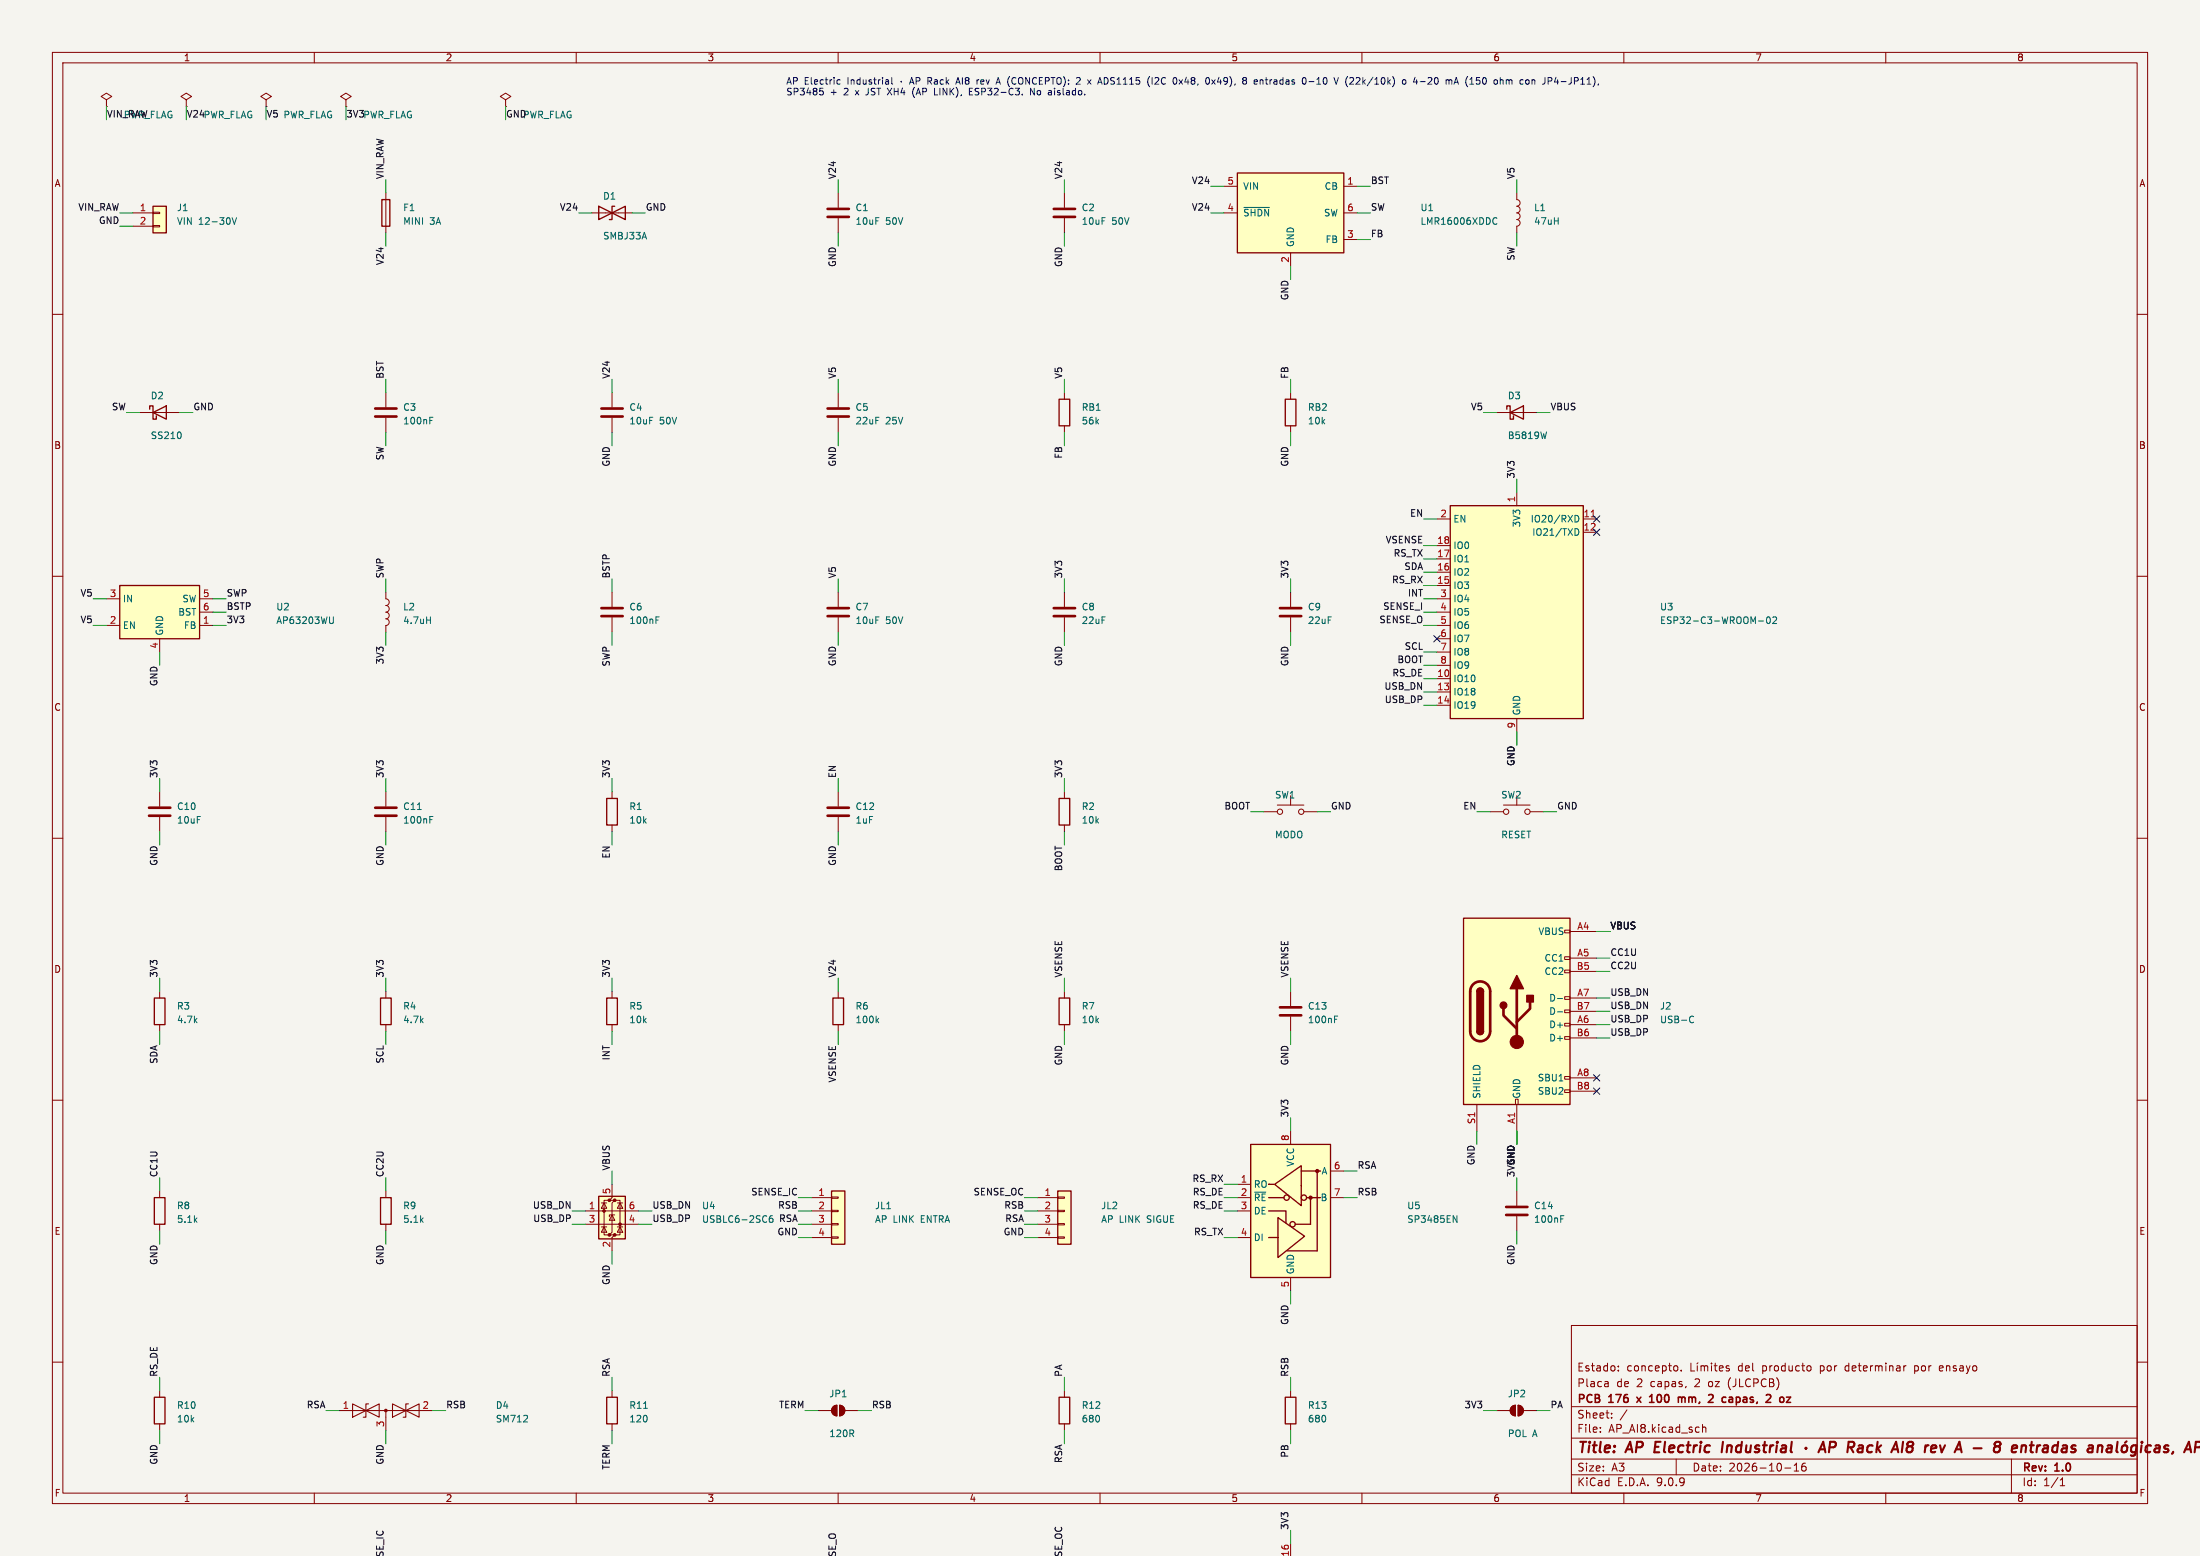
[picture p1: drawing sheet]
<svg xmlns="http://www.w3.org/2000/svg" width="420mm" height="297mm" viewBox="0 0 420 297" stroke-linecap="round" stroke-linejoin="round" font-family="sans-serif">
<path d="M0 0h420v297h-420z" fill="#f5f4ef" stroke="#f5f4ef" stroke-width=".19"/>
<g fill="none" stroke="#840000" stroke-width=".19">
<path d="M10 10h400v277h-400zM12 12h396v273h-396zM60 10v2M110 10v2M160 10v2M210 10v2M260 10v2M310 10v2M360 10v2M10 60h2M408 60h2M10 110h2"/>
<path d="M408 110h2M10 160h2M408 160h2M10 210h2M408 210h2M300 253h108v32h-108zM10 260h2M300 278.5h108M300 274.5h108M300 268.5h108M305.5 273.2v.2M305.5 272.5v.1"/>
<path d="M306.8 263.7l.2 .2v.8M307 264.6l-.1 .1M307 264l-.1 .1M307.7 270.5v.2M307.7 269.8v.1M308.9 261.5v.2M308.9 260.8v.1M310.6 269.1l-1.3 1.9M320 278.5v3M320 260.7l.3 .3v.4l-.3 .3M320.9 261.5v.2M322.8 260.2v1.5h.7"/>
<path d="M324 260.7v1M324.2 260.1l-.3 .2M324.7 260.7v1M324.7 260.8l.5-.1 .2 .2M325 271.9v1.5M325 272.5l.2-.1 .4 .1 .1 .9M325.4 260.9l.2-.2 .3 .1 .1 .9M325.4 260.9v.8M326.7 260.2v.1M326.7 260.7v1M327.2 260.7h.6M327.4 260.2v1.3l.4 .2"/>
<path d="M328.2 261.2l.7-.2v-.2l-.5-.1-.2 .2 .1 .7h.6M330.1 260.8l-.4-.1-.2 .2 .1 .2 .5 .2v.3h-.6M336.5 260.8l.4-.1 .3 .3-.1 .6h-.6M336.5 260.7v1.5M337.9 260.7v1M338.3 260.7l-.3 .1-.1 .2M338.9 260.8l.3-.1 .3 .3v.4l-.3 .3-.3-.1-.2-.2zM340.8 260.8l-.4-.1-.3 .3 .1 .6h.6M340.8 260.2v1.5M341.5 260.7l.1 .9 .3 .1 .3-.2M342.2 260.7v1M342.5 279.7l.4-.4v1.5"/>
<path d="M343.5 260.8l-.4-.1-.3 .3 .1 .6h.6M343.9 260.7h.6M344.2 260.2v1.3l.3 .2M344.7 279.3a.59 .59 0 0 0-.8 .6v.6l.2 .2 .4 .1 .2-.2 .1-.5-.1-.2h-.5l-.3 .2M345.1 260.8l.3-.1 .3 .3v.4l-.3 .3-.3-.1-.2-.2zM363.9 260.7l-.3 .1-.2 .2M365.5 260.7v1.5M365.5 261.6l.2 .1M365.7 260.7l-.2 .1M370.7 260.7h-.3l-.2 .2 .1 .7 .4 .1M370.9 261l-.7 .2M384 278.5v6.5"/>
<path d="M408 260h2M60 285v2M110 285v2M160 285v2M210 285v2M260 285v2M300 281.5h108M310 285v2M340.7 280.2h1.2M342.5 280.8h.9M360 285v2M393.3 283.6h.9"/>
<path d="M393.3 282.5l.4-.4v1.5"/>
</g>
<g fill="none" stroke="#840000" stroke-width=".4">
<path d="M316.1 275.2l-.3 2h1M328.9 275.2l-.2 2M344.8 276.3v.2M347.1 277.2l1-2 .4 2M347.4 276.6h1M349.3 276.3h.7a.55 .55 0 0 0 .5-.5 .55 .55 0 0 0-.3-.6h-.8l-.3 2M352.8 276.3h.7a.55 .55 0 0 0 .5-.5 .55 .55 0 0 0-.3-.6h-.8l-.2 2M353.3 276.3l.5 .9M354.8 276h.8l-.1 1.2M355.6 276.3l-.6 .1a.4 .4 0 0 0-.4 .4 .4 .4 0 0 0 .3 .4l.6-.1M364.4 276.1h.4M364.5 275.2l.6 .1 .2 .3-.2 .3-.3 .2"/>
<path d="M364.8 276.1l.3 .2a.67 .67 0 0 1-.4 .9M373.1 277.2l1-2 .4 2M384.3 276h.7M386 276.1a.49 .49 0 0 1 .8 .1l-.1 1M386 275.9l-.2 1.3M387.5 275.9h.8M387.9 275.2l-.2 1.7v.2l.4 .1M392.3 275.9l-.5 .4v.5l.1 .3 .6 .1M405.5 275.9l.5 .1 .1 .3-.1 .5-.4 .4M406 275.1l-.3 .3M407.9 276a.66 .66 0 0 0-1 .3l-.1 .5 .2 .3h.7M407.9 275.9l-.2 1.6a.6 .6 0 0 1-.9 .3"/>
<path d="M408.8 275.9l-.1 1.3M408.9 275.2v.2M410.6 276a.66 .66 0 0 0-1 .3v.5l.1 .3h.8M411.5 276h.8l-.1 1.2M412.3 276.3l-.7 .1a.4 .4 0 0 0-.3 .4 .4 .4 0 0 0 .2 .4l.7-.1M414 276a.49 .49 0 0 0-.8 .3v.1l.7 .2v.3l-.3 .3-.5-.1M414.9 277.1l-.3 .4M417 277.2l.9-2 .4 2M417.2 276.6h1M420 276.2l-.9 .1M420 275.2h-.8l-.2 2M420 276.2h.1"/>
</g>
<g fill="none" stroke="#840000" stroke-width=".3">
<path d="M312.5 266.7l.8 1M313.3 266.7l-.8 1M314.9 267.7h.9M315 266.5l.3-.3v1.5M320.4 266.7v1M320.4 266.8l.4-.1 .2 .2M321 266.9l.3-.2 .3 .1 .1 .1M321 266.9v.8M326.2 266.3l.6-.1 .2 .3M330.3 266.7h.2l.3 .2v.8M330.8 267.6l-.5 .1M330.8 267l-.5 .1"/>
<path d="M337.2 266.3l.6-.1 .2 .3M340.3 266.7l-.4 .1-.1 .2v.5l.5 .2"/>
</g>
<path d="M114.3 228.3h5.1v8.2h-5.1z" fill="#ffffc2"/>
<g fill="#840000" stroke="#840000" stroke-width=".19">
<circle cx="115.3" cy="231.1" r=".25"/>
<circle cx="116.3" cy="229.1" r=".25"/>
<circle cx="116.3" cy="235.7" r=".25"/>
<circle cx="117.3" cy="229.1" r=".25"/>
<circle cx="117.3" cy="235.7" r=".25"/>
<circle cx="118.4" cy="233.7" r=".25"/>
</g>
<g fill="none" stroke="#840000" stroke-width=".19">
<path d="M111.8 231.1h10.1M111.8 233.7h10.1M114.8 234.2h1M114.8 229.6h1M115.3 229.6l.5 1h-1zM115.3 234.2l.5 1h-1zM116.3 229.1h-1v6.6h1M116.8 226.1v2.5l-.5 .5h1l-.5 .5v5.6l-.5 .5h1l-.5 .5v2.6M116.8 231.9l.5 1h-1zM117.3 231.9h-1v.4M117.3 229.1h1.1v6.6h-1.1M117.9 234.2h1"/>
<path d="M117.9 229.6h1M118.4 229.6l.5 1h-1zM118.4 234.2l.5 1h-1z"/>
</g>
<path d="M114.3 228.3h5.1v8.2h-5.1z" fill="none" stroke="#840000" stroke-width=".25"/>
<path d="M147.5 232l-.4 .1a.86 .86 0 0 0 0 1.2l.4-.1 .1-.4-.3-.3h-.2l-.2 .3" fill="none" stroke="#006464" stroke-width=".19"/>
<path d="M158.7 227.3h2.6v10.2h-2.6z" fill="#ffffc2"/>
<path d="M202.2 76.2h2v5.1h-2zM29.5 190.5h2v5.1h-2zM72.6 190.5h2.1v5.1h-2.1zM115.8 190.5h2.1v5.1h-2.1zM202.2 190.5h2v5.1h-2zM29.5 228.6h2v5.1h-2zM158.7 227.3h2.6v10.2h-2.6zM202.2 266.7h2v5.1h-2z" fill="none" stroke="#840000" stroke-width=".25"/>
<g fill="none" stroke="#840000" stroke-width=".19">
<path d="M160 74.9v2.8M160 79.8v2.8M203.2 74.9v1.3M203.2 81.3v1.3M73.7 113v1.3a.64 .64 0 0 1 .6 .6 .64 .64 0 0 1-.6 .7 .64 .64 0 0 1 .6 .6 .64 .64 0 0 1-.6 .6 .64 .64 0 0 1 .6 .7 .64 .64 0 0 1-.6 .6 .64 .64 0 0 1 .6 .7 .64 .64 0 0 1-.6 .6M73.7 119.4v1.3M203.2 113v2.8M203.2 117.9v2.8M73.7 151.1v2.8M73.7 156v2.8M284.5 154.9h2.5M287 153.7h5.1"/>
<path d="M289.6 151.9v1.8M292.1 154.9h2.5M30.5 189.2v1.3M30.5 195.6v1.3M73.7 189.2v1.3M73.7 195.6v1.3M116.8 189.2v1.3M116.8 195.6v1.3M203.2 189.2v1.3M203.2 195.6v1.3M246.4 189.2v2.8M246.4 194.1v2.8"/>
<path d="M30.5 227.3v1.3M30.5 233.7v1.2M154.9 228.6h3.8M154.9 231.1h3.8M154.9 233.7h3.8M154.9 236.2h3.8M158.7 228.5h1.3v.2h-1.3zM158.7 231h1.3v.3h-1.3zM158.7 233.6h1.3v.2h-1.3zM158.7 236.1h1.3v.2h-1.3zM64.8 269.2h17.7M73.7 269.2v3.8"/>
<path d="M203.2 265.4v1.3M203.2 271.8v1.2"/>
<circle cx="287.5" cy="154.9" r=".51"/>
<circle cx="291.6" cy="154.9" r=".51"/>
</g>
<path d="M158 78h4.1M158 79.5h4.1M201.2 116.1h4M201.2 117.6h4M71.6 154.2h4.1M71.6 155.7h4.1M244.3 192.3h4.1M244.3 193.8h4.1" fill="none" stroke="#840000" stroke-width=".51"/>
<path d="M81.4 118.4h.8M82.2 117.7v1.3M79.7 154.5h.7M82.1 156.5h.4M82.1 155.8h.6M254.8 194.6h.4M254.8 193.9h.6M99.9 271.4h.8M100.6 270.3v.4" fill="none" stroke="#006464" stroke-width=".19"/>
<path d="M67.3 268v2.5l5.1-2.5v2.5zM70.4 268h-.6v2.5h-.5M74.9 268l5.1 2.5v-2.5l-5.1 2.5zM78 268h-.5v2.5h-.5" fill="none" stroke="#840000" stroke-width=".2"/>
<circle cx="73.7" cy="269.2" r=".25" fill="#840000" stroke="#840000" stroke-width=".19"/>
<path d="M276.9 96.5h25.4v40.7h-25.4z" fill="#ffffc2"/>
<path d="M245.4 76.2h2v5.1h-2zM287.7 78.1v-.6h.6v2.5h.6v-.6M288.3 78.7l2.5-1.2v2.5zM276.9 96.5h25.4v40.7h-25.4zM159 190.5h2v5.1h-2zM72.6 228.6h2.1v5.1h-2.1zM29.5 266.7h2v5.1h-2z" fill="none" stroke="#840000" stroke-width=".25"/>
<g fill="none" stroke="#840000" stroke-width=".19">
<path d="M246.4 74.9v1.3M285.7 78.7h7.7M246.4 81.3v1.3M274.3 99.1h2.6M289.6 94v2.5M302.3 99.1h2.5M160 113v2.8M160 117.9v2.8M246.4 113v2.8M246.4 117.9v2.8M274.3 104.1h2.6M274.3 106.7h2.6"/>
<path d="M274.3 109.2h2.6M274.3 111.8h2.6M274.3 114.3h2.6M274.3 116.8h2.6M274.3 119.4h2.6M302.3 101.6h2.5M274.3 121.9h2.6M274.3 124.5h2.6M274.3 127h2.6M274.3 129.5h2.6M274.3 132.1h2.6M274.3 134.6h2.6"/>
<path d="M289.6 137.2v2.5M160 151.1v2.8M160 156v2.8M241.3 154.9h2.5M243.8 153.7h5.1M246.4 151.9v1.8M248.9 154.9h2.6M160 189.2v1.3M160 195.6v1.3M73.7 227.3v1.3M73.7 233.7v1.2M30.5 265.4v1.3"/>
<path d="M30.5 271.8v1.2"/>
<circle cx="244.3" cy="154.9" r=".51"/>
<circle cx="248.4" cy="154.9" r=".51"/>
</g>
<path d="M295.2 82.4l-.3 1.3M300.7 98.4a.64 .64 0 0 1 .7 .6 .64 .64 0 0 1-.7 .6M300.7 100.9a.64 .64 0 0 1 .7 .6 .64 .64 0 0 1-.7 .7M335.7 118.5h1M337.4 117.8l.1-.1a.68 .68 0 0 1 .5 .7 .68 .68 0 0 1-.5 .6 .84 .84 0 0 1-.1-1.2zM338.4 117.9l.5-.2 .3 .4-.8 .9h.8M167.4 194.7l.3 .5M167.7 194.4l-.4 .5" fill="none" stroke="#006464" stroke-width=".19"/>
<path d="M303.8 98.6h.7" fill="none" stroke="#a90000" stroke-width=".19"/>
<path d="M158 116.1h4.1M158 117.6h4.1M244.3 116.1h4.1M244.3 117.6h4.1M158 154.2h4.1M158 155.7h4.1" fill="none" stroke="#840000" stroke-width=".51"/>
<path d="M236.2 33h20.3v15.3h-20.3z" fill="#ffffc2"/>
<path d="M236.2 33h20.3v15.3h-20.3zM28.6 78.1v-.6h.6v2.5h.6v-.6M29.2 78.7l2.5-1.2v2.5zM202.2 152.4h2v5.1h-2zM115.8 266.7h2.1v5.1h-2.1z" fill="none" stroke="#840000" stroke-width=".25"/>
<g fill="none" stroke="#840000" stroke-width=".19">
<path d="M20.3 19.1l1-.7-1-.6-1 .6 1 .7v1.2M35.6 19.1l1-.7-1-.6-1.1 .6 1.1 .7v1.2M50.8 19.1l1-.7-1-.6-1 .6 1 .7v1.2M66 19.1l1.1-.7-1.1-.6-1 .6 1 .7v1.2M20.3 20.3h.1M35.6 20.3h.1M50.8 20.3h.1M66 20.3h.1M160 36.8v2.8M203.2 36.8v2.8M233.7 35.6h2.5M256.5 35.6h2.6"/>
<path d="M289.6 36.8v1.3a.63 .63 0 0 1 .6 .6 .63 .63 0 0 1-.6 .7 .63 .63 0 0 1 .6 .6 .63 .63 0 0 1-.6 .6M160 41.7v2.8M203.2 41.7v2.8M233.7 40.6h2.5M246.4 48.3v2.5M256.5 40.6h2.6M256.5 45.7h2.6M289.6 40.6a.63 .63 0 0 1 .6 .7 .63 .63 0 0 1-.6 .6 .63 .63 0 0 1 .6 .7 .63 .63 0 0 1-.6 .6v1.3M26.7 78.7h7.6M73.7 74.9v2.8M73.7 79.8v2.8M116.8 74.9v2.8"/>
<path d="M116.8 79.8v2.8M203.2 151.1v1.3M203.2 157.5v1.3M116.8 265.4v1.3M116.8 271.8v1.2M156.2 269.2h2.5M159 268.5l.8-.3v2.1a1.02 1.02 0 0 1-1-.7 1.02 1.02 0 0 1 .2-1.1zM160.3 268.2a1.02 1.02 0 0 1 1 1 1.02 1.02 0 0 1-1 1.1zM161.3 269.2h2.5"/>
</g>
<path d="M237.5 39.6h4.8M285.2 41.6l.6 .1M285.8 42.7l-.6 .1M82.1 79.6h.6M34.5 82.7v.8M82.1 80.3h.4M122.9 268.8h.7" fill="none" stroke="#006464" stroke-width=".19"/>
<g fill="#840000" stroke="#840000" stroke-width=".19">
<path d="M159 268.5l.8-.3v2.1a1.02 1.02 0 0 1-1-.7 1.02 1.02 0 0 1 .2-1.1z"/>
<path d="M160.3 268.2a1.02 1.02 0 0 1 1 1 1.02 1.02 0 0 1-1 1.1z"/>
</g>
<path d="M158 39.9h4.1M201.2 39.9h4M158 41.4h4.1M201.2 41.4h4M71.6 78h4.1M71.6 79.5h4.1M114.8 78h4.1M114.8 79.5h4.1" fill="none" stroke="#840000" stroke-width=".51"/>
<path d="M29.2 39.4h2.5v5.1h-2.5z" fill="#ffffc2"/>
<path d="M29.2 39.4h2.5v5.1h-2.5zM115.8 152.4h2.1v5.1h-2.1zM245.4 266.7h2v5.1h-2z" fill="none" stroke="#840000" stroke-width=".25"/>
<g fill="none" stroke="#840000" stroke-width=".19">
<path d="M96.5 19.1l1-.7-1-.6-1 .6 1 .7v1.2M96.5 20.3h.1M25.4 40.6h3.8M25.4 43.2h3.8M29.2 40.5h1.3v.3h-1.3zM29.2 43.1h1.3v.2h-1.3zM116.8 113v2.8M116.8 117.9v2.8M116.8 151.1v1.3M116.8 157.5v1.3M289.6 227.3v2.8M289.6 232.2v2.7"/>
<path d="M246.4 265.4v1.3M246.4 271.8v1.2"/>
</g>
<path d="M44.3 41.5l.4 1.3 .5-1.3M125.2 118.4h.5M125.2 117.7h.6M298 232.7h.4M298 232h.6" fill="none" stroke="#006464" stroke-width=".19"/>
<path d="M114.8 116.1h4.1M114.8 117.6h4.1M287.5 230.4h4.1M287.5 231.9h4.1" fill="none" stroke="#840000" stroke-width=".51"/>
<path d="M279.4 175.3h20.3v35.5h-20.3z" fill="#ffffc2"/>
<g fill="none" stroke="#840000" stroke-width=".19">
<path d="M73.7 36.8v7.7M298.7 177.5h1v.6h-1zM299.7 177.8h5.1M298.7 182.6h1v.5h-1zM298.7 185.2h1v.5h-1zM298.7 190.2h1v.6h-1zM298.7 192.8h1v.5h-1zM298.7 195.3h1v.5h-1zM298.7 197.9h1v.5h-1zM299.7 182.9h5.1M299.7 185.4h5.1M299.7 190.5h5.1"/>
<path d="M299.7 193h5.1M299.7 195.6h5.1M299.7 198.1h5.1M281.9 210.8v5.1M289.3 209.8h.5v1h-.5zM289.6 210.8v5.1M298.7 205.5h1v.5h-1zM298.7 208h1v.5h-1zM299.7 205.7h5.1M299.7 208.3h5.1M285.7 269.2h2.6M288.6 268.5l.7-.3v2.1a1.02 1.02 0 0 1-.9-.7 1.02 1.02 0 0 1 .2-1.1z"/>
<path d="M289.8 268.2a1.02 1.02 0 0 1 1 1 1.02 1.02 0 0 1-1 1.1zM290.8 269.2h2.6"/>
</g>
<path d="M72.9 38.1h1.5v5.1h-1.5zM279.4 175.3h20.3v35.5h-20.3zM281.9 189.2a.64 .64 0 0 1 .7-.6 .64 .64 0 0 1 .6 .6M281.9 196.9a.64 .64 0 0 0 .7 .6 .64 .64 0 0 0 .6-.6" fill="none" stroke="#840000" stroke-width=".25"/>
<path d="M281.2 187.9a1.91 1.91 0 0 1 2.1-.4 1.91 1.91 0 0 1 1.2 1.7v7.7a1.91 1.91 0 0 1-1.9 1.8 1.91 1.91 0 0 1-1.9-1.8v-7.8l.1-.7zM287 192.5v1.3l2.6 2.5M289.6 188.7v10.2M292.1 191.3v1.2l-2.5 2.6" fill="none" stroke="#840000" stroke-width=".51"/>
<g fill="#840000" stroke="#840000" stroke-width=".25">
<path d="M281.9 189.2h1.3v7.7h-1.3z"/>
<path d="M282.1 188.8a.64 .64 0 0 1 .7-.2 .64 .64 0 0 1 .4 .6h-1.3z"/>
<path d="M281.9 196.9h1.3a.64 .64 0 0 1-.6 .6 .64 .64 0 0 1-.7-.6z"/>
<path d="M289.6 186.2l1.2 2.5h-2.5z"/>
<path d="M291.5 190h1.2v1.3h-1.2z"/>
<circle cx="287" cy="191.9" r=".63"/>
</g>
<g fill="#840000" stroke="#840000" stroke-width=".19">
<path d="M288.6 268.5l.7-.3v2.1a1.02 1.02 0 0 1-.9-.7 1.02 1.02 0 0 1 .2-1.1z"/>
<path d="M289.8 268.2a1.02 1.02 0 0 1 1 1 1.02 1.02 0 0 1-1 1.1z"/>
<circle cx="289.6" cy="198.9" r="1.27"/>
</g>
<path d="M297.3 190.6h1M297.3 193.1h1M322.8 194l.5 .1M323.3 195.1l-.5 .1" fill="none" stroke="#006464" stroke-width=".19"/>
<path d="M238.8 218.4h15.2v25.4h-15.2z" fill="#ffffc2"/>
<g fill="none" stroke="#840000" stroke-width=".25">
<path d="M114.3 39.4v2.5l5.1-2.5v2.5zM117.3 39.4h-.5v2.5h-.5M238.8 218.4h15.2v25.4h-15.2zM242.2 231.1h3.3v2.3M242.2 228.6h2.9M242.2 236.2h1.6M242.3 226.1h-.1h1M243.3 226.1l5.1-3.6v7.6zM244 232.4l5 3.6-5 4zM248.4 223.5h3.7M249.4 228.6h2.7M250.2 228.6v5.1h-2.9"/>
<path d="M251.5 223.5v15.3h-5.8"/>
<circle cx="245.6" cy="228.6" r=".51"/>
<circle cx="246.8" cy="233.7" r=".51"/>
<circle cx="248.9" cy="228.6" r=".51"/>
</g>
<g fill="#840000" stroke="#840000" stroke-width=".25">
<circle cx="250.2" cy="228.6" r=".28"/>
<circle cx="251.5" cy="223.5" r=".28"/>
</g>
<path d="M113 40.6h7.6M246.4 215.9v2.5M236.2 226.1h2.6M236.2 228.6h2.6M236.2 231.1h2.6M236.2 236.2h2.6M254 228.6h2.5M254 223.5h2.5M246.4 243.8v2.6" fill="none" stroke="#840000" stroke-width=".19"/>
<path d="M277.4 232l.7 1.3v-1.3" fill="none" stroke="#006464" stroke-width=".19"/>
<path d="M201.9 227.3h2.6v10.2h-2.6z" fill="#ffffc2"/>
<path d="M201.9 227.3h2.6v10.2h-2.6z" fill="none" stroke="#840000" stroke-width=".25"/>
<path d="M30.5 151.1v2.8M30.5 156v2.8M198.1 228.6h3.8M198.1 231.1h3.8M198.1 233.7h3.8M198.1 236.2h3.8M201.9 228.5h1.3v.2h-1.3zM201.9 231h1.3v.3h-1.3zM201.9 233.6h1.3v.2h-1.3zM201.9 236.1h1.3v.2h-1.3zM246.4 294.6v2.5" fill="none" stroke="#840000" stroke-width=".19"/>
<path d="M28.4 154.2h4.1M28.4 155.7h4.1" fill="none" stroke="#840000" stroke-width=".51"/>
<path d="M22.9 111.8h15.2v10.1h-15.2z" fill="#ffffc2"/>
<path d="M22.9 111.8h15.2v10.1h-15.2z" fill="none" stroke="#840000" stroke-width=".25"/>
<path d="M20.3 114.3h2.6M20.3 119.4h2.6M38.1 114.3h2.5M38.1 119.4h2.5M38.1 116.8h2.5M30.5 121.9v2.6" fill="none" stroke="#840000" stroke-width=".19"/>
<path d="M63.6 117.7v1.1l-.1 .2h-.3" fill="none" stroke="#006464" stroke-width=".19"/>
<g fill="none" stroke="#009600" stroke-width=".19">
<path d="M20.3 20.3v2.6M35.6 20.3v2.6M50.8 20.3v2.6M66 20.3v2.6M73.7 34.3v2.5M96.5 20.3v2.6M160 34.3v2.5M203.2 34.3v2.5M231.1 35.6h2.6M259.1 35.6h2.5M289.6 34.3v2.5M22.9 40.6h2.5"/>
<path d="M22.9 43.2h2.5M73.7 44.5v2.5M110.5 40.6h2.5M120.6 40.6h2.6M160 44.5v2.5M203.2 44.5v2.5M231.1 40.6h2.6M246.4 50.8v2.5M259.1 40.6h2.5M259.1 45.7h2.5M289.6 44.5v2.5M24.1 78.7h2.6"/>
<path d="M34.3 78.7h2.5M73.7 72.4v2.5M116.8 72.4v2.5M160 72.4v2.5M203.2 72.4v2.5M246.4 72.4v2.5M283.2 78.7h2.5M293.4 78.7h2.5M73.7 82.6v2.5M116.8 82.6v2.5M160 82.6v2.5M203.2 82.6v2.5"/>
<path d="M246.4 82.6v2.5M271.8 99.1h2.5M289.6 91.4v2.6M17.8 114.3h2.5M17.8 119.4h2.5M40.6 114.3h2.6M40.6 116.8h2.6M40.6 119.4h2.6M73.7 110.5v2.5M116.8 110.5v2.5M160 110.5v2.5M203.2 110.5v2.5"/>
<path d="M246.4 110.5v2.5M271.8 104.1h2.5M271.8 106.7h2.5M271.8 109.2h2.5M271.8 111.8h2.5M271.8 114.3h2.5M271.8 116.8h2.5M271.8 119.4h2.5M30.5 124.5v2.5M73.7 120.7v2.5M116.8 120.7v2.5M160 120.7v2.5"/>
<path d="M203.2 120.7v2.5M246.4 120.7v2.5M271.8 124.5h2.5M271.8 134.6h2.5M271.8 132.1h2.5M271.8 129.5h2.5M271.8 127h2.5M289.6 139.7v2.5M30.5 148.6v2.5M30.5 158.8v2.5M73.7 148.6v2.5M73.7 158.8v2.5"/>
<path d="M116.8 148.6v2.5M116.8 158.8v2.5M160 148.6v2.5M160 158.8v2.5M203.2 148.6v2.5M203.2 158.8v2.5M238.8 154.9h2.5M251.5 154.9h2.5M281.9 154.9h2.6M294.6 154.9h2.6M304.8 177.8h2.5M30.5 186.7v2.5"/>
<path d="M30.5 196.9v2.5M73.7 186.7v2.5M73.7 196.9v2.5M116.8 186.7v2.5M116.8 196.9v2.5M160 186.7v2.5M160 196.9v2.5M203.2 186.7v2.5M203.2 196.9v2.5M246.4 186.7v2.5M246.4 196.9v2.5M304.8 198.1h2.5"/>
<path d="M304.8 195.6h2.5M304.8 193h2.5M304.8 190.5h2.5M304.8 185.4h2.5M304.8 182.9h2.5M246.4 213.4v2.5M281.9 215.9v2.5M289.6 215.9v2.5M30.5 224.8v2.5M30.5 234.9v2.6M73.7 224.8v2.5M73.7 234.9v2.6"/>
<path d="M109.2 233.7h2.6M109.2 231.1h2.6M116.8 223.5v2.6M116.8 238.8v2.5M121.9 233.7h2.6M121.9 231.1h2.6M152.4 233.7h2.5M152.4 231.1h2.5M152.4 228.6h2.5M152.4 236.2h2.5M195.6 233.7h2.5M195.6 231.1h2.5"/>
<path d="M195.6 228.6h2.5M195.6 236.2h2.5M233.7 231.1h2.5M233.7 228.6h2.5M233.7 236.2h2.5M233.7 226.1h2.5M256.5 228.6h2.6M256.5 223.5h2.6M289.6 224.8v2.5M289.6 234.9v2.6M246.4 246.4v2.5M30.5 262.9v2.5"/>
<path d="M30.5 273v2.6M62.2 269.2h2.6M73.7 273v2.6M82.5 269.2h2.6M116.8 262.9v2.5M116.8 273v2.6M153.7 269.2h2.5M163.8 269.2h2.6M203.2 262.9v2.5M203.2 273v2.6M246.4 262.9v2.5M246.4 273v2.6"/>
<path d="M283.2 269.2h2.5M293.4 269.2h2.5M246.4 292.1v2.5"/>
</g>
<path d="M304.2 98.5l1.2 1.2M305.4 98.5l-1.2 1.2M304.2 101l1.2 1.2M305.4 101l-1.2 1.2M273.7 121.3l1.2 1.2M274.9 121.3l-1.2 1.2M304.2 205.1l1.2 1.2M304.2 207.7l1.2 1.2M305.4 205.1l-1.2 1.2M305.4 207.7l-1.2 1.2" fill="none" stroke="#000084" stroke-width=".19"/>
<g fill="none" stroke="#0000c2" stroke-width=".19">
<path d="M156.6 17.3h.3l.3 .3-.1 .4-.5 .1M159.9 16h.5M159.9 15.3h.5M169.6 15.3v.8M169.6 16l-.1 .1M169.6 15.5l-.1 .1M170.2 14.8v1.1l.2 .2M172.1 15.5v.1M173.6 16.1l.4-1.3 .5 1.3M173.7 15.7h.7M174.6 16.7a1.46 1.46 0 0 0 0 1.9M174.9 15.5l.6-.1 .1-.2v-.3l-.7-.1v1.3"/>
<path d="M177.1 15.5l.6-.1 .2-.2-.1-.3-.7-.1v1.3M177.4 15.5l.5 .6M178.4 18.1h.6M178.4 15.3h.5v.8M178.9 15.5l-.4 .1-.2 .2 .2 .3 .4-.1M180.1 15.3l-.4-.1-.2 .3 .1 .5h.5M180.6 14.8v1.3M180.8 15.6l.3 .5M181.1 15.2l-.5 .5M182.6 15.7h.6M182.9 14.8l-.4 1.3M185.1 16.8v1.3h.6"/>
<path d="M185.1 17.5h.4M186.9 15.2l-.3 .1M190.1 16.1l.5-1.3 .4 1.3M190.3 15.7h.6M197.5 16.8v1.3l-.8-1.3v1.3M205.7 14.8l.4 .1 .1 .3-.8 .9h.8M209.5 16.1l.5-1.3 .4 1.3M211.3 14.9l-.5-.1v1.3l.5-.1M219.9 14.8v1.3M221 14.8l-.5 .1M221.2 15.3l-.8 .8h.8M225.1 15.2l.7 .9"/>
<path d="M225.8 15.2l-.7 .9M231.3 15.2l.7 .9M232 15.2l-.7 .9M239.6 15.2l-.2 .2v.5l.2 .2M240 15.5l-.6 .1M241.5 15.2h.5M241.7 14.8v1.1l.3 .2M249.9 15.6h1M257.3 14.6a1.46 1.46 0 0 0 0 2M257.7 14.9h.1M258.4 15.3l-.8 .8h.8M270.1 14.7l-.3 .9h.8"/>
<path d="M270.4 15.2v.9M272.6 14.9l.5-.1 .2 .4-.7 .9h.7M277.7 15.7h.6M278 14.8l.4 1.3M279.9 15.2v.8M283.6 14.9l.2 .4-.2 .7M288.3 15.2l.4 .2v.7M294.5 16.1h.1M294.9 14.8v.9M296.2 14.9l-.7-.1v1.3M297.1 14.7l-.3 .9M298 15.6h1"/>
</g>
<g font-size="2.8" fill="#840000">
<text x="301" y="277.9">Title:</text>
<text x="310.6" y="277.9">AP</text>
<text x="316.7" y="277.9">Electric</text>
<text x="330.3" y="277.9">Industrial</text>
<text x="356.7" y="277.9">Rack</text>
<text x="366.2" y="277.9">AI8</text>
<text x="373.1" y="277.9">rev</text>
<text x="379.9" y="277.9">A</text>
<text x="383.9" y="277.9">-</text>
<text x="388.7" y="277.9">8</text>
<text x="393" y="277.9">entradas</text>
</g>
<g font-size="2.1" fill="#840000">
<text x="301" y="262">Estado:</text>
<text x="310.5" y="262">concepto.</text>
<text x="332" y="262">del</text>
<text x="347.8" y="262">por</text>
<text x="352.8" y="262">determinar</text>
<text x="366.2" y="262">por</text>
<text x="371.1" y="262">ensayo</text>
<text x="301" y="268.2">PCB</text>
<text x="301" y="265">Placa</text>
<text x="307.2" y="268.2">176</text>
<text x="308.6" y="265">de</text>
<text x="312.5" y="265">2</text>
<text x="313.3" y="268.2">x</text>
<text x="315.2" y="265">capas,</text>
<text x="316.2" y="268.2">100</text>
<text x="322.2" y="268.2">mm,</text>
<text x="323.8" y="265">2</text>
<text x="326.6" y="265">oz</text>
<text x="328.7" y="268.2">2</text>
<text x="330.4" y="265">(JLCPCB)</text>
<text x="331.9" y="268.2">capas,</text>
<text x="340.9" y="268.2">2</text>
<text x="301" y="273.7">File:</text>
<text x="301" y="271">Sheet:</text>
<text x="307.1" y="273.7">AP_AI8.kicad_sch</text>
<text x="301" y="281.1">Size:</text>
<text x="307.6" y="281.1">A3</text>
<text x="323" y="281.1">Date:</text>
<text x="330" y="281.1">2026-10-16</text>
<text x="386" y="281.3">Rev:</text>
<text x="392.4" y="281.3">1.0</text>
<text x="301" y="283.9">KiCad</text>
<text x="308.7" y="283.9">E.D.A.</text>
<text x="316.3" y="283.9">9.0.9</text>
<text x="386" y="283.9">Id:</text>
<text x="390.1" y="283.9">1/1</text>
</g>
<g font-size="1.8" fill="#840000">
<text x="35" y="11.9">1</text>
<text x="85" y="11.9">2</text>
<text x="135" y="11.9">3</text>
<text x="185" y="11.9">4</text>
<text x="235" y="11.9">5</text>
<text x="285" y="11.9">6</text>
<text x="335" y="11.9">7</text>
<text x="385" y="11.9">8</text>
<text x="10.3" y="35.9">A</text>
<text x="408.3" y="35.9">A</text>
<text x="10.3" y="85.9">B</text>
<text x="408.2" y="85.9">B</text>
<text x="10.3" y="135.9">C</text>
<text x="408.2" y="135.9">C</text>
<text x="10.3" y="185.9">D</text>
<text x="408.2" y="185.9">D</text>
<text x="10.3" y="235.9">E</text>
<text x="408.3" y="235.9">E</text>
<text x="10.3" y="285.9">F</text>
<text x="35" y="286.9">1</text>
<text x="85" y="286.9">2</text>
<text x="135" y="286.9">3</text>
<text x="185" y="286.9">4</text>
<text x="235" y="286.9">5</text>
<text x="285" y="286.9">6</text>
<text x="335" y="286.9">7</text>
<text x="385" y="286.9">8</text>
<text x="408.3" y="285.9">F</text>
</g>
<g font-size="1.8" fill="#0000c2">
<text x="150" y="16.5">AP Electric</text>
<text x="161.9" y="16.5">Industrial</text>
<text x="183.5" y="16.5">AI8</text>
<text x="187.5" y="16.5">rev</text>
<text x="191.5" y="16.5">A (CONCEPTO):</text>
<text x="207.2" y="16.5">2</text>
<text x="209.6" y="16.5">x</text>
<text x="211.8" y="16.5">ADS1115</text>
<text x="221.3" y="16.5">(I2C</text>
<text x="226.4" y="16.5">0x48,</text>
<text x="232.9" y="16.5">0x49),</text>
<text x="240.2" y="16.5">8</text>
<text x="242.5" y="16.5">entradas</text>
<text x="251.9" y="16.5">0-10</text>
<text x="258.3" y="16.5">V (22k/10k)</text>
<text x="271.7" y="16.5">o</text>
<text x="274" y="16.5">4-20</text>
<text x="280.3" y="16.5">mA</text>
<text x="284.3" y="16.5">(150</text>
<text x="289.9" y="16.5">ohm</text>
<text x="295.1" y="16.5">con</text>
<text x="299.7" y="16.5">JP4-JP11),</text>
<text x="150" y="18.5">SP3485</text>
<text x="158.5" y="18.5">+</text>
<text x="161.2" y="18.5">2</text>
<text x="163.6" y="18.5">x</text>
<text x="165.8" y="18.5">JST XH4</text>
<text x="175" y="18.5">(AP</text>
<text x="179.4" y="18.5">LINK),</text>
<text x="186.3" y="18.5">ESP32-C3.</text>
<text x="198.2" y="18.5">No</text>
<text x="201.8" y="18.5">aislado.</text>
</g>
<g font-size="1.8" fill="#0f0f0f">
<text x="20.3" y="22.5">VIN_RAW</text>
<text x="35.6" y="22.5">V24PWR_FLAG</text>
<text x="50.8" y="22.5">V5 PWR_FLAG</text>
<text x="66" y="22.5">3V3PWR_FLAG</text>
<text x="96.5" y="22.5">GNDPWR_FLAG</text>
<text x="73.3" y="34.3" transform="rotate(-90 73.3 34.3)">VIN_RAW</text>
<text x="159.7" y="34.3" transform="rotate(-90 159.7 34.3)">V24</text>
<text x="202.9" y="34.3" transform="rotate(-90 202.9 34.3)">V24</text>
<text x="227.4" y="35.2">V24</text>
<text x="261.6" y="35.2">BST</text>
<text x="289.2" y="34.3" transform="rotate(-90 289.2 34.3)">V5</text>
<text x="14.9" y="40.3">VIN_RAW</text>
<text x="106.8" y="40.3">V24</text>
<text x="123.2" y="40.3">GND</text>
<text x="227.4" y="40.3">V24</text>
<text x="261.6" y="40.3">SW</text>
<text x="18.8" y="42.8">GND</text>
<text x="261.6" y="45.4">FB</text>
<text x="73.3" y="50.7" transform="rotate(-90 73.3 50.7)">V24</text>
<text x="159.7" y="51.1" transform="rotate(-90 159.7 51.1)">GND</text>
<text x="202.9" y="51.1" transform="rotate(-90 202.9 51.1)">GND</text>
<text x="289.2" y="49.9" transform="rotate(-90 289.2 49.9)">SW</text>
<text x="246" y="57.4" transform="rotate(-90 246 57.4)">GND</text>
<text x="73.3" y="72.4" transform="rotate(-90 73.3 72.4)">BST</text>
<text x="116.5" y="72.4" transform="rotate(-90 116.5 72.4)">V24</text>
<text x="159.7" y="72.4" transform="rotate(-90 159.7 72.4)">V5</text>
<text x="202.9" y="72.4" transform="rotate(-90 202.9 72.4)">V5</text>
<text x="246" y="72.4" transform="rotate(-90 246 72.4)">FB</text>
<text x="21.3" y="78.4">SW</text>
<text x="36.8" y="78.4">GND</text>
<text x="280.7" y="78.4">V5</text>
<text x="295.9" y="78.4">VBUS</text>
<text x="73.3" y="88" transform="rotate(-90 73.3 88)">SW</text>
<text x="116.5" y="89.2" transform="rotate(-90 116.5 89.2)">GND</text>
<text x="159.7" y="89.2" transform="rotate(-90 159.7 89.2)">GND</text>
<text x="202.9" y="87.7" transform="rotate(-90 202.9 87.7)">FB</text>
<text x="246" y="89.2" transform="rotate(-90 246 89.2)">GND</text>
<text x="289.2" y="91.4" transform="rotate(-90 289.2 91.4)">3V3</text>
<text x="269.1" y="98.7">EN</text>
<text x="264.4" y="103.8">VSENSE</text>
<text x="266" y="106.3">RS_TX</text>
<text x="15.3" y="114">V5</text>
<text x="43.2" y="114">SWP</text>
<text x="73.3" y="110.5" transform="rotate(-90 73.3 110.5)">SWP</text>
<text x="116.5" y="110.5" transform="rotate(-90 116.5 110.5)">BSTP</text>
<text x="159.7" y="110.5" transform="rotate(-90 159.7 110.5)">V5</text>
<text x="202.9" y="110.5" transform="rotate(-90 202.9 110.5)">3V3</text>
<text x="246" y="110.5" transform="rotate(-90 246 110.5)">3V3</text>
<text x="265.7" y="111.4">RS_RX</text>
<text x="268" y="108.9">SDA</text>
<text x="268.7" y="114">INT</text>
<text x="15.3" y="119">V5</text>
<text x="43.2" y="116.5">BSTP</text>
<text x="43.2" y="119">3V3</text>
<text x="263.2" y="119">SENSE_O</text>
<text x="264" y="116.5">SENSE_I</text>
<text x="268.1" y="124.1">SCL</text>
<text x="30.1" y="131.1" transform="rotate(-90 30.1 131.1)">GND</text>
<text x="73.3" y="126.9" transform="rotate(-90 73.3 126.9)">3V3</text>
<text x="116.5" y="127.3" transform="rotate(-90 116.5 127.3)">SWP</text>
<text x="159.7" y="127.3" transform="rotate(-90 159.7 127.3)">GND</text>
<text x="202.9" y="127.3" transform="rotate(-90 202.9 127.3)">GND</text>
<text x="246" y="127.3" transform="rotate(-90 246 127.3)">GND</text>
<text x="264.2" y="131.7">USB_DN</text>
<text x="265.7" y="129.2">RS_DE</text>
<text x="266.7" y="126.7">BOOT</text>
<text x="264.3" y="134.3">USB_DP</text>
<text x="30.1" y="148.6" transform="rotate(-90 30.1 148.6)">3V3</text>
<text x="73.3" y="148.6" transform="rotate(-90 73.3 148.6)">3V3</text>
<text x="116.5" y="148.6" transform="rotate(-90 116.5 148.6)">3V3</text>
<text x="159.7" y="148.6" transform="rotate(-90 159.7 148.6)">EN</text>
<text x="202.9" y="148.6" transform="rotate(-90 202.9 148.6)">3V3</text>
<text x="289.2" y="146.3" transform="rotate(-90 289.2 146.3)">GND</text>
<text x="233.7" y="154.6">BOOT</text>
<text x="254" y="154.6">GND</text>
<text x="279.3" y="154.6">EN</text>
<text x="297.2" y="154.6">GND</text>
<text x="30.1" y="165.4" transform="rotate(-90 30.1 165.4)">GND</text>
<text x="73.3" y="165.4" transform="rotate(-90 73.3 165.4)">GND</text>
<text x="116.5" y="164" transform="rotate(-90 116.5 164)">EN</text>
<text x="159.7" y="165.4" transform="rotate(-90 159.7 165.4)">GND</text>
<text x="202.9" y="166.4" transform="rotate(-90 202.9 166.4)">BOOT</text>
<text x="307.3" y="177.5">VBUS</text>
<text x="307.3" y="185.1">CC2U</text>
<text x="307.3" y="182.5">CC1U</text>
<text x="30.1" y="186.7" transform="rotate(-90 30.1 186.7)">3V3</text>
<text x="73.3" y="186.7" transform="rotate(-90 73.3 186.7)">3V3</text>
<text x="116.5" y="186.7" transform="rotate(-90 116.5 186.7)">3V3</text>
<text x="159.7" y="186.7" transform="rotate(-90 159.7 186.7)">V24</text>
<text x="202.9" y="186.7" transform="rotate(-90 202.9 186.7)">VSENSE</text>
<text x="246" y="186.7" transform="rotate(-90 246 186.7)">VSENSE</text>
<text x="307.3" y="190.2">USB_DN</text>
<text x="307.3" y="197.8">USB_DP</text>
<text x="307.3" y="195.2">USB_DP</text>
<text x="307.3" y="192.7">USB_DN</text>
<text x="30.1" y="203.2" transform="rotate(-90 30.1 203.2)">SDA</text>
<text x="73.3" y="203.1" transform="rotate(-90 73.3 203.1)">SCL</text>
<text x="116.5" y="202.5" transform="rotate(-90 116.5 202.5)">INT</text>
<text x="202.9" y="203.5" transform="rotate(-90 202.9 203.5)">GND</text>
<text x="246" y="203.5" transform="rotate(-90 246 203.5)">GND</text>
<text x="159.7" y="206.7" transform="rotate(-90 159.7 206.7)">VSENSE</text>
<text x="246" y="213.4" transform="rotate(-90 246 213.4)">3V3</text>
<text x="30.1" y="224.8" transform="rotate(-90 30.1 224.8)">CC1U</text>
<text x="73.3" y="224.8" transform="rotate(-90 73.3 224.8)">CC2U</text>
<text x="116.5" y="223.5" transform="rotate(-90 116.5 223.5)">VBUS</text>
<text x="227.6" y="225.7">RS_RX</text>
<text x="259.1" y="223.2">RSA</text>
<text x="281.6" y="222.5" transform="rotate(-90 281.6 222.5)">GND</text>
<text x="289.2" y="224.8" transform="rotate(-90 289.2 224.8)">3V3</text>
<text x="289.2" y="222.5" transform="rotate(-90 289.2 222.5)">GND</text>
<text x="101.6" y="230.8">USB_DN</text>
<text x="101.7" y="233.3">USB_DP</text>
<text x="124.5" y="233.3">USB_DP</text>
<text x="124.5" y="230.8">USB_DN</text>
<text x="143.3" y="228.3">SENSE_IC</text>
<text x="148.4" y="230.8">RSB</text>
<text x="148.6" y="233.3">RSA</text>
<text x="185.8" y="228.3">SENSE_OC</text>
<text x="191.6" y="230.8">RSB</text>
<text x="191.8" y="233.3">RSA</text>
<text x="227.6" y="230.8">RS_DE</text>
<text x="227.6" y="228.3">RS_DE</text>
<text x="259.1" y="228.3">RSB</text>
<text x="148.3" y="235.9">GND</text>
<text x="191.5" y="235.9">GND</text>
<text x="227.9" y="235.9">RS_TX</text>
<text x="30.1" y="241.6" transform="rotate(-90 30.1 241.6)">GND</text>
<text x="73.3" y="241.6" transform="rotate(-90 73.3 241.6)">GND</text>
<text x="116.5" y="245.4" transform="rotate(-90 116.5 245.4)">GND</text>
<text x="289.2" y="241.6" transform="rotate(-90 289.2 241.6)">GND</text>
<text x="246" y="253" transform="rotate(-90 246 253)">GND</text>
<text x="30.1" y="262.9" transform="rotate(-90 30.1 262.9)">RS_DE</text>
<text x="116.5" y="262.9" transform="rotate(-90 116.5 262.9)">RSA</text>
<text x="202.9" y="262.9" transform="rotate(-90 202.9 262.9)">PA</text>
<text x="246" y="262.9" transform="rotate(-90 246 262.9)">RSB</text>
<text x="58.5" y="268.9">RSA</text>
<text x="85.1" y="268.9">RSB</text>
<text x="148.6" y="268.9">TERM</text>
<text x="166.4" y="268.9">RSB</text>
<text x="279.5" y="268.9">3V3</text>
<text x="295.9" y="268.9">PA</text>
<text x="30.1" y="279.7" transform="rotate(-90 30.1 279.7)">GND</text>
<text x="73.3" y="279.7" transform="rotate(-90 73.3 279.7)">GND</text>
<text x="116.5" y="280.6" transform="rotate(-90 116.5 280.6)">TERM</text>
<text x="202.9" y="279.4" transform="rotate(-90 202.9 279.4)">RSA</text>
<text x="246" y="278.3" transform="rotate(-90 246 278.3)">PB</text>
<text x="246" y="292.1" transform="rotate(-90 246 292.1)">3V3</text>
<text x="73.3" y="297.4" transform="rotate(-90 73.3 297.4)">SE_IC</text>
<text x="159.7" y="297.4" transform="rotate(-90 159.7 297.4)">SE_O</text>
<text x="202.9" y="297.4" transform="rotate(-90 202.9 297.4)">SE_OC</text>
</g>
<g font-size="1.8" fill="#006464">
<text x="23.5" y="22.8">PWR_FLAG</text>
<text x="33.7" y="40.5">J1</text>
<text x="76.9" y="40.5">F1</text>
<text x="115" y="38.3">D1</text>
<text x="163.2" y="40.5">C1</text>
<text x="206.4" y="40.5">C2</text>
<text x="237.2" y="36.4">VIN</text>
<text x="237.2" y="41.5">~{SHDN}</text>
<text x="252.7" y="41.5">SW</text>
<text x="252.8" y="36.4">CB</text>
<text x="271.1" y="40.5">U1</text>
<text x="292.8" y="40.5">L1</text>
<text x="33.7" y="43.1">VIN</text>
<text x="37.9" y="43.1">12-30V</text>
<text x="76.9" y="43.1">MINI</text>
<text x="82" y="43.1">3A</text>
<text x="115" y="45.9">SMBJ33A</text>
<text x="163.2" y="43.1">10uF</text>
<text x="169.1" y="43.1">50V</text>
<text x="206.4" y="43.1">10uF</text>
<text x="212.2" y="43.1">50V</text>
<text x="247.2" y="47.2" transform="rotate(-90 247.2 47.2)">GND</text>
<text x="253" y="46.6">FB</text>
<text x="271.1" y="43.1">LMR16006XDDC</text>
<text x="292.8" y="43.1">47uH</text>
<text x="28.7" y="76.4">D2</text>
<text x="287.8" y="76.4">D3</text>
<text x="76.9" y="78.6">C3</text>
<text x="76.9" y="81.2">100nF</text>
<text x="120" y="78.6">C4</text>
<text x="120" y="81.2">10uF</text>
<text x="125.9" y="81.2">50V</text>
<text x="163.2" y="78.6">C5</text>
<text x="163.2" y="81.2">22uF</text>
<text x="169.1" y="81.2">25V</text>
<text x="206.4" y="78.6">RB1</text>
<text x="206.4" y="81.2">56k</text>
<text x="249.6" y="78.6">RB2</text>
<text x="249.6" y="81.2">10k</text>
<text x="28.7" y="84">SS210</text>
<text x="287.8" y="84">B5819W</text>
<text x="277.4" y="99.9">EN</text>
<text x="290.4" y="100.7" transform="rotate(-90 290.4 100.7)">3V3</text>
<text x="292.1" y="99.9">IO20/RXD</text>
<text x="277.4" y="105">IO0</text>
<text x="277.4" y="107.5">IO1</text>
<text x="292.4" y="102.5">IO21/TXD</text>
<text x="277.4" y="110.1">IO2</text>
<text x="277.4" y="112.6">IO3</text>
<text x="23.4" y="115.2">IN</text>
<text x="33.9" y="117.7">BST</text>
<text x="34.7" y="115.2">SW</text>
<text x="52.6" y="116.7">U2</text>
<text x="52.6" y="119.3">AP63203WU</text>
<text x="76.9" y="119.3">4.7uH</text>
<text x="76.9" y="116.7">L2</text>
<text x="120" y="116.7">C6</text>
<text x="120" y="119.3">100nF</text>
<text x="163.2" y="116.7">C7</text>
<text x="163.2" y="119.3">10uF</text>
<text x="169.1" y="119.3">50V</text>
<text x="206.4" y="116.7">C8</text>
<text x="206.4" y="119.3">22uF</text>
<text x="249.6" y="116.7">C9</text>
<text x="249.6" y="119.3">22uF</text>
<text x="277.4" y="115.2">IO4</text>
<text x="277.4" y="117.7">IO5</text>
<text x="316.8" y="116.7">U3</text>
<text x="316.8" y="119.3">ESP32-C3-WROOM-02</text>
<text x="23.4" y="120.2">EN</text>
<text x="31.3" y="121.4" transform="rotate(-90 31.3 121.4)">GND</text>
<text x="35" y="120.2">FB</text>
<text x="277.4" y="120.2">IO6</text>
<text x="277.4" y="122.8">IO7</text>
<text x="277.4" y="125.3">IO8</text>
<text x="277.4" y="127.9">IO9</text>
<text x="277.4" y="130.4">IO10</text>
<text x="277.4" y="132.9">IO18</text>
<text x="277.4" y="135.5">IO19</text>
<text x="290.4" y="136.7" transform="rotate(-90 290.4 136.7)">GND</text>
<text x="33.7" y="154.8">C10</text>
<text x="76.9" y="154.8">C11</text>
<text x="120" y="154.8">R1</text>
<text x="163.2" y="154.8">C12</text>
<text x="206.4" y="154.8">R2</text>
<text x="243.3" y="152.6">SW1</text>
<text x="286.5" y="152.6">SW2</text>
<text x="33.7" y="157.4">10uF</text>
<text x="76.9" y="157.4">100nF</text>
<text x="120" y="157.4">10k</text>
<text x="163.2" y="157.4">1uF</text>
<text x="206.4" y="157.4">10k</text>
<text x="243.3" y="160.2">MODO</text>
<text x="286.5" y="160.2">RESET</text>
<text x="293.6" y="178.7">VBUS</text>
<text x="294.8" y="183.7">CC1</text>
<text x="294.8" y="186.3">CC2</text>
<text x="295.7" y="191.4">D-</text>
<text x="33.7" y="192.9">R3</text>
<text x="33.7" y="195.5">4.7k</text>
<text x="76.9" y="192.9">R4</text>
<text x="76.9" y="195.5">4.7k</text>
<text x="120" y="192.9">R5</text>
<text x="120" y="195.5">10k</text>
<text x="163.2" y="192.9">R6</text>
<text x="163.2" y="195.5">100k</text>
<text x="206.4" y="192.9">R7</text>
<text x="206.4" y="195.5">10k</text>
<text x="249.6" y="195.5">100nF</text>
<text x="249.6" y="192.9">C13</text>
<text x="295.7" y="193.9">D-</text>
<text x="295.7" y="196.4">D+</text>
<text x="316.8" y="192.9">J2</text>
<text x="316.8" y="195.5">USB-C</text>
<text x="295.7" y="199">D+</text>
<text x="282.8" y="209.8" transform="rotate(-90 282.8 209.8)">SHIELD</text>
<text x="290.4" y="209.8" transform="rotate(-90 290.4 209.8)">GND</text>
<text x="293.5" y="206.6">SBU1</text>
<text x="293.5" y="209.1">SBU2</text>
<text x="239.3" y="226.9">RO</text>
<text x="247.2" y="222.8" transform="rotate(-90 247.2 222.8)">VCC</text>
<text x="252.2" y="224.4">A</text>
<text x="33.7" y="231">R8</text>
<text x="33.7" y="233.6">5.1k</text>
<text x="76.9" y="231">R9</text>
<text x="76.9" y="233.6">5.1k</text>
<text x="133.9" y="233.6">USBLC6-2SC6</text>
<text x="133.9" y="231">U4</text>
<text x="166.9" y="233.6">AP LINK</text>
<text x="166.9" y="231">JL1</text>
<text x="175.9" y="233.6">ENTRA</text>
<text x="210.1" y="231">JL2</text>
<text x="210.1" y="233.6">AP LINK</text>
<text x="219.1" y="233.6">SIGUE</text>
<text x="239.3" y="229.5">~{RE}</text>
<text x="239.3" y="232">DE</text>
<text x="252" y="229.5">B</text>
<text x="268.5" y="231">U5</text>
<text x="268.5" y="233.6">SP3485EN</text>
<text x="292.8" y="233.6">100nF</text>
<text x="292.8" y="231">C14</text>
<text x="239.3" y="237.1">DI</text>
<text x="247.2" y="243.3" transform="rotate(-90 247.2 243.3)">GND</text>
<text x="33.7" y="269.1">R10</text>
<text x="94.6" y="269.1">D4</text>
<text x="120" y="269.1">R11</text>
<text x="158.2" y="266.9">JP1</text>
<text x="206.4" y="269.1">R12</text>
<text x="249.6" y="269.1">R13</text>
<text x="287.8" y="266.9">JP2</text>
<text x="33.7" y="271.7">10k</text>
<text x="94.6" y="271.7">SM712</text>
<text x="120" y="271.7">120</text>
<text x="158.2" y="274.5">120R</text>
<text x="206.4" y="271.7">680</text>
<text x="249.6" y="271.7">680</text>
<text x="287.8" y="274.5">POL</text>
<text x="292.6" y="274.5">A</text>
</g>
<g font-size="1.8" fill="#a90000">
<text x="234.2" y="35.3">5</text>
<text x="257.1" y="35.3">1</text>
<text x="26.6" y="40.4">1</text>
<text x="234.2" y="40.4">4</text>
<text x="257.1" y="40.4">6</text>
<text x="26.6" y="42.9">2</text>
<text x="257.1" y="45.5">3</text>
<text x="246.1" y="50.2" transform="rotate(-90 246.1 50.2)">2</text>
<text x="289.3" y="96" transform="rotate(-90 289.3 96)">1</text>
<text x="274.9" y="98.8">2</text>
<text x="302.2" y="98.8">11</text>
<text x="302.2" y="101.3">12</text>
<text x="274.3" y="103.9">18</text>
<text x="274.3" y="106.4">17</text>
<text x="274.3" y="109">16</text>
<text x="274.3" y="111.5">15</text>
<text x="20.9" y="114">3</text>
<text x="20.9" y="119.1">2</text>
<text x="38.7" y="114">5</text>
<text x="38.7" y="116.6">6</text>
<text x="38.7" y="119.1">1</text>
<text x="274.9" y="114">3</text>
<text x="274.9" y="116.6">4</text>
<text x="274.9" y="119.1">5</text>
<text x="30.2" y="123.9" transform="rotate(-90 30.2 123.9)">4</text>
<text x="274.9" y="121.7">6</text>
<text x="274.9" y="124.2">7</text>
<text x="274.3" y="129.3">10</text>
<text x="274.3" y="131.8">13</text>
<text x="274.9" y="126.7">8</text>
<text x="274.3" y="134.4">14</text>
<text x="289.3" y="139.1" transform="rotate(-90 289.3 139.1)">9</text>
<text x="301" y="177.5">A4</text>
<text x="300.9" y="185.2">B5</text>
<text x="301" y="182.6">A5</text>
<text x="301" y="190.2">A7</text>
<text x="300.9" y="192.8">B7</text>
<text x="300.9" y="197.9">B6</text>
<text x="301" y="195.3">A6</text>
<text x="300.9" y="208">B8</text>
<text x="301" y="205.5">A8</text>
<text x="281.7" y="214.7" transform="rotate(-90 281.7 214.7)">S1</text>
<text x="289.3" y="214.6" transform="rotate(-90 289.3 214.6)">A1</text>
<text x="246.1" y="217.9" transform="rotate(-90 246.1 217.9)">8</text>
<text x="236.8" y="225.8">1</text>
<text x="254.6" y="223.3">6</text>
<text x="112.3" y="230.9">1</text>
<text x="112.3" y="233.4">3</text>
<text x="116.6" y="228" transform="rotate(-90 116.6 228)">5</text>
<text x="119.9" y="230.9">6</text>
<text x="119.9" y="233.4">4</text>
<text x="156.1" y="228.3">1</text>
<text x="156.1" y="230.9">2</text>
<text x="156.1" y="233.4">3</text>
<text x="199.3" y="228.3">1</text>
<text x="199.3" y="230.9">2</text>
<text x="199.3" y="233.4">3</text>
<text x="236.8" y="228.3">2</text>
<text x="236.8" y="230.9">3</text>
<text x="254.6" y="228.3">7</text>
<text x="116.6" y="238.2" transform="rotate(-90 116.6 238.2)">2</text>
<text x="156.1" y="236">4</text>
<text x="199.3" y="236">4</text>
<text x="236.8" y="236">4</text>
<text x="246.1" y="245.8" transform="rotate(-90 246.1 245.8)">5</text>
<text x="65.3" y="269">1</text>
<text x="80.6" y="269">2</text>
<text x="73.4" y="272.5" transform="rotate(-90 73.4 272.5)">3</text>
<text x="246.1" y="297.2" transform="rotate(-90 246.1 297.2)">16</text>
</g>
</svg>
